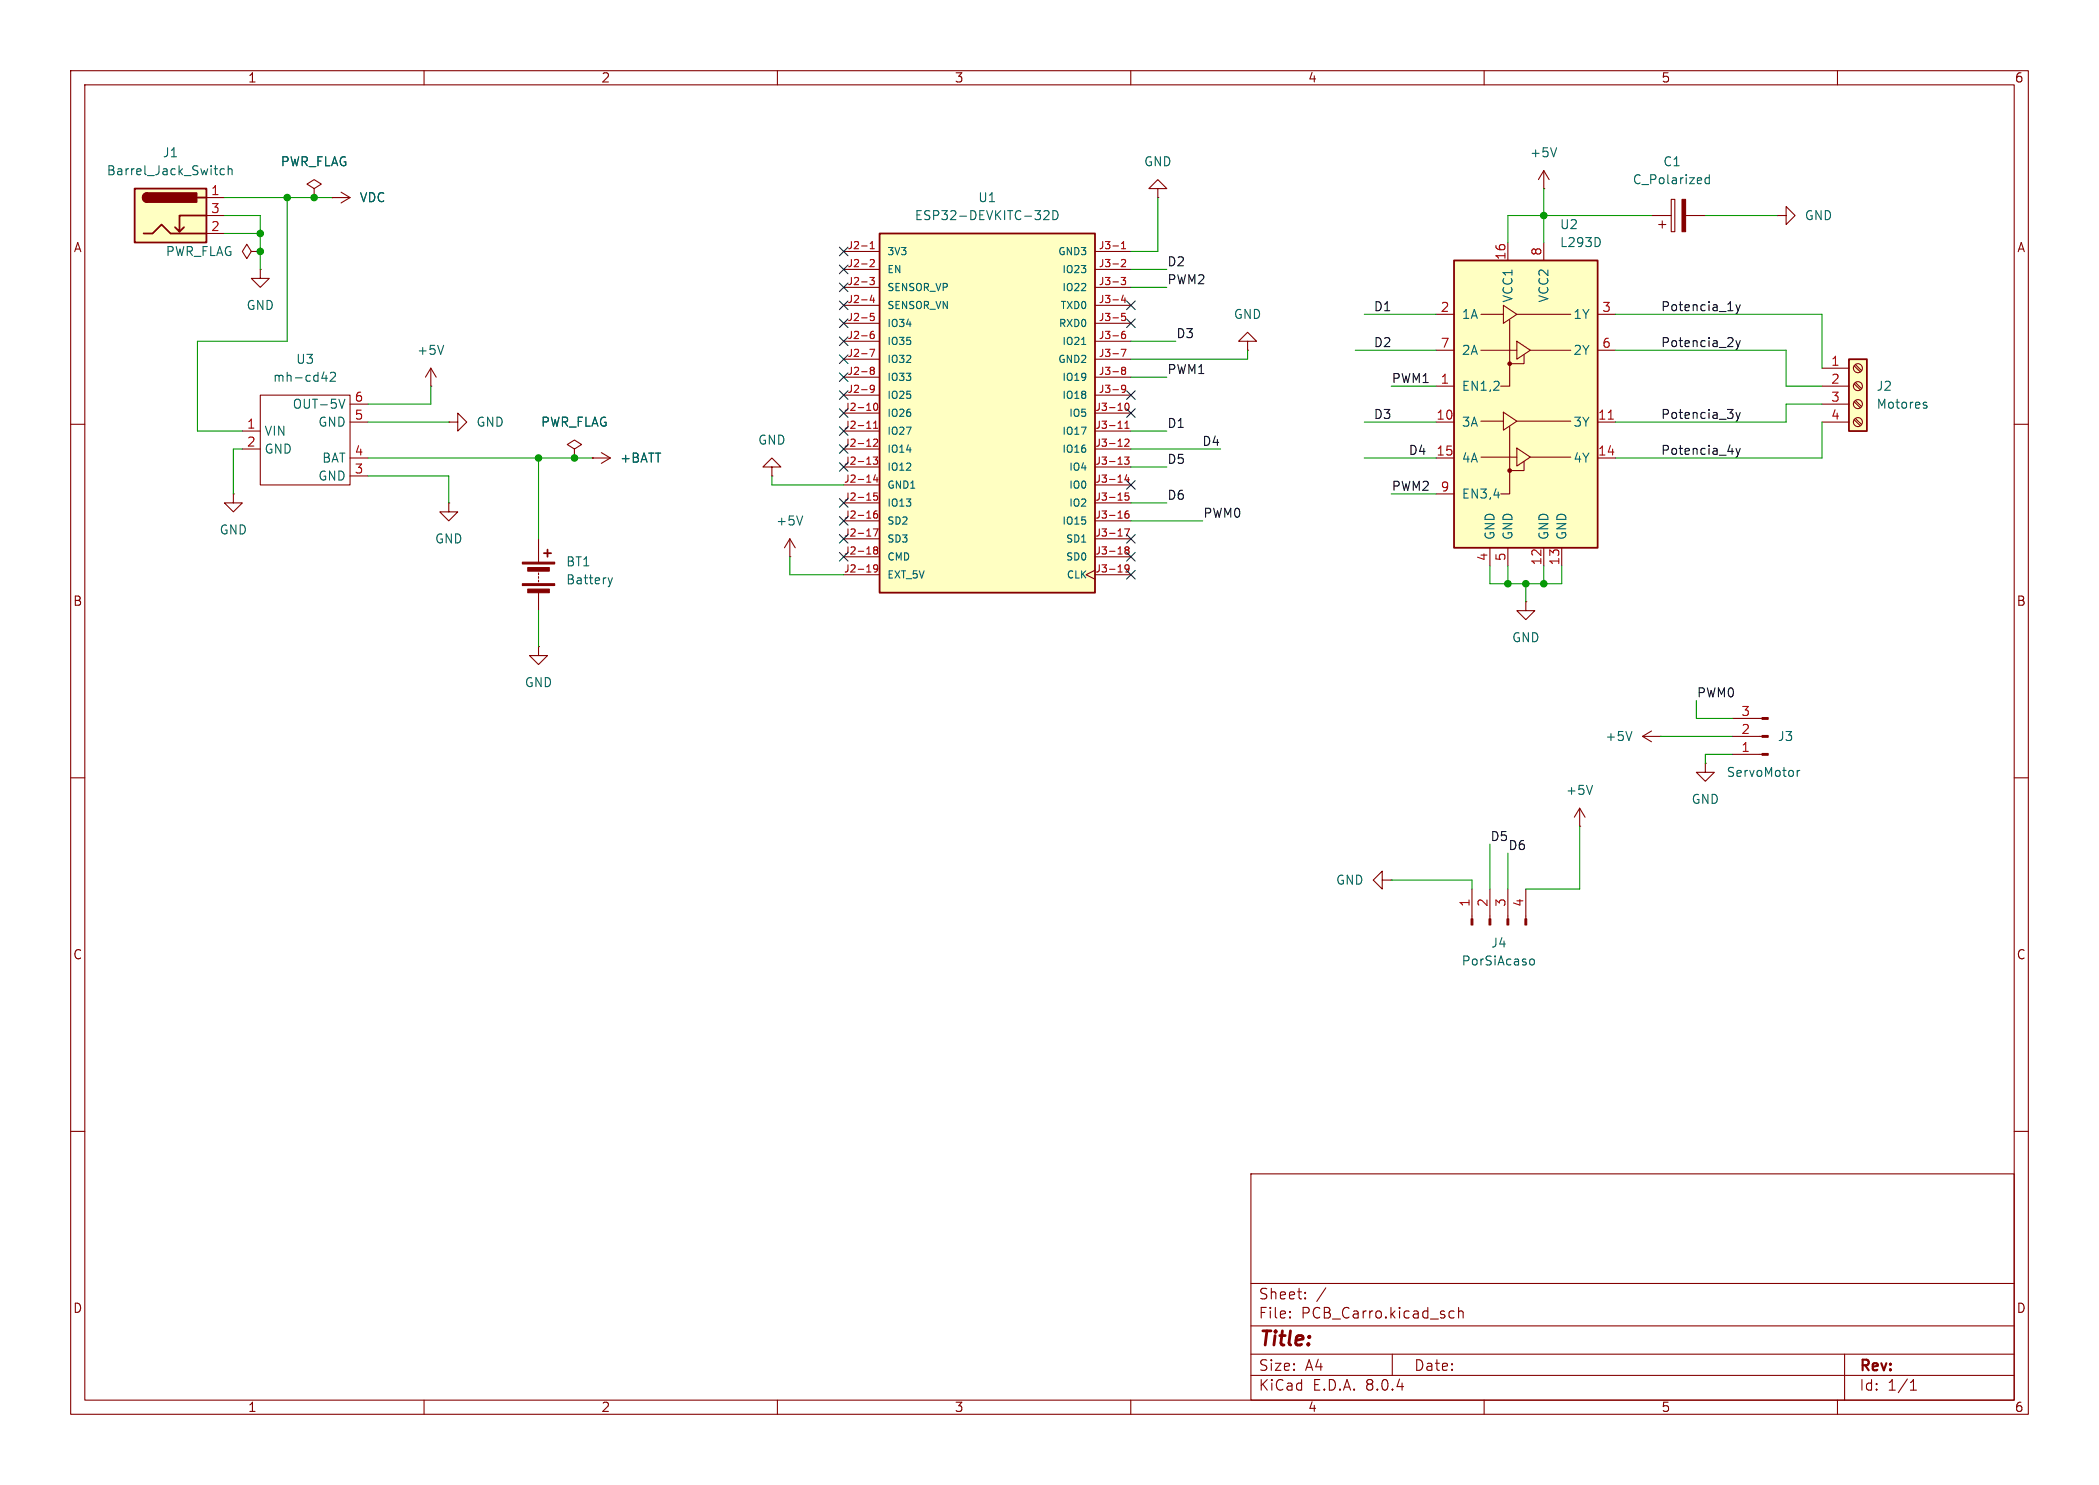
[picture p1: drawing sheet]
<svg xmlns="http://www.w3.org/2000/svg" width="297mm" height="210mm" viewBox="0 0 297 210" stroke-linecap="round" stroke-linejoin="round" font-family="sans-serif">
<g fill="none" stroke="#840000" stroke-width=".15">
<path d="M10 10h277v190h-277zM12 12h273v186h-273zM60 10v2M110 10v2M160 10v2M210 10v2M260 10v2M35.6 35.6l-.7-1.1-.6 1.1 .6 1 .7-1h1.2M36.8 35.6h.1M44.4 26.7l1.1-.7-1.1-.6-1 .6 1 .7v1.2M44.4 27.9h.1M10 60h2"/>
<path d="M285 60h2M10 110h2M241.3 108v1.2h1.3l-1.3 1.3-1.3-1.3h1.3M241.3 108h.1M285 110h2M10 160h2M285 160h2M177 166h108v32h-108zM60 198v2M110 198v2M160 198v2M177 194.5h108"/>
<path d="M177 191.5h108M177 187.5h108M177 181.5h108M182.5 186.3h.1l-.1 .1M182.5 186.3v.1M182.5 185.5v.1M182.5 185.5h.1l-.1 .1M184.7 183.6v.1M184.7 183.6h-.1l.1 .1M184.7 182.8v.1M184.7 182.8h-.1l.1 .1M187.6 182.1l-1.3 2"/>
<path d="M197 191.5v3M205.2 186.3l.1 .1 .4-.1M205.2 185.5l.1-.1 .4 .1M206.4 185.5a.37 .37 0 0 1 .6 .1v.8M206.4 184.9v1.5M210 198v2M260 198v2M261 191.5v6.5M270.3 196.6h.9M270.3 195.5l.4-.4v1.5"/>
</g>
<path d="M19 26.7h10.2v7.6h-10.2z" fill="#ffffc2"/>
<path d="M19 26.7h10.2v7.6h-10.2zM20.3 33h1.3l1.3-1.2 1.2 1.2h5.1M20.8 27.3a.64 .64 0 0 0-.6 .6 .64 .64 0 0 0 .6 .7M26 32.1l-.6 .7M27.9 27.9h1.3M29.2 30.5h-3.8v2.3l-.6-.7" fill="none" stroke="#840000" stroke-width=".25"/>
<g fill="#840000" stroke="#840000" stroke-width=".25">
<path d="M20.4 27.5l.4-.2v1.3a.63 .63 0 0 1-.6-.4 .63 .63 0 0 1 .2-.7z"/>
<path d="M20.8 27.3h7v1.3h-7z"/>
</g>
<g fill="none" stroke="#840000" stroke-width=".15">
<path d="M29.2 27.9h2.5M29.2 33h2.5M29.2 30.5h2.5M36.8 38.1v1.3h1.3l-1.3 1.2-1.2-1.2h1.2M36.8 38.1h.1M36.8 55.9h12.7v12.7h-12.7zM49.5 59.7h2.6M49.5 57.2h2.6M176.5 48.3h1.3l-1.3-1.3-1.2 1.3h1.2v1.2M176.5 49.5h.1M34.3 61h2.5M34.3 63.5h2.5"/>
<path d="M49.5 67.3h2.6M49.5 64.8h2.6M83.8 64.8h.1M83.8 64.8h2.6M85.1 64l1.3 .8M86.4 64.8l-1.3 .7M223.5 116.8h.1M223.5 114.3l-.7 1.3M223.5 114.3v2.5M223.5 114.3l.8 1.3M245.1 101.6h4.2M245.1 104.1h4.2"/>
<path d="M245.1 106.7h4.2M208.3 125.7v4.2M210.8 125.7v4.2M213.4 125.7v4.2M215.9 125.7v4.2"/>
</g>
<path d="M31.7 23.9h-.3l-.3 .2v.4l.2 .1h.4M32.3 24l.2-.1h.3v.8M32.3 23.4v1.3M45.5 53.5h.8M46.1 53.1v.8M46.7 52.8l.2-.2h.3l.2 .2 .1 .2-.1 .2-.7 .7h.8M48.8 56.5l-.4 1.2M225.3 111.1l-.4 1.2M254.3 109v.8M254.7 109h-.3l-.1 .2M216.5 135.7l.4-.1 .2 .3v.3l-.1 .2-.3 .1-.2-.2" fill="none" stroke="#006464" stroke-width=".15"/>
<g fill="#840000" stroke="#840000" stroke-width=".15">
<path d="M215.8 129.9h.2v.9h-.2z"/>
<path d="M213.2 129.9h.3v.9h-.3z"/>
<path d="M210.7 129.9h.2v.9h-.2z"/>
<path d="M208.2 129.9h.2v.9h-.2z"/>
<path d="M249.3 101.5h.9v.2h-.9z"/>
<path d="M249.3 104h.9v.3h-.9z"/>
<path d="M249.3 106.6h.9v.2h-.9z"/>
</g>
<path d="M124.5 33h30.4v50.8h-30.4z" fill="#ffffc2"/>
<path d="M124.5 33h30.4v50.8h-30.4zM77 78.2h1M77.5 77.7v1" fill="none" stroke="#840000" stroke-width=".25"/>
<g fill="none" stroke="#840000" stroke-width=".15">
<path d="M47 27.9h.1M47 27.9h2.5M48.3 27.2l1.2 .7M49.5 27.9l-1.2 .8M119.4 35.6h5.1M119.4 38.1h5.1M154.9 35.6h5.1M154.9 38.1h5.1M218.4 26.7h.1M218.4 24.1l-.7 1.3M218.4 24.1v2.6M218.4 24.1l.8 1.3"/>
<path d="M233.7 30.5h2.8M234.7 31.8h1M235.2 31.2v1.1M236.5 28.2h.5v4.6h-.5zM238.5 30.5h2.8M251.5 30.5h1.2v-1.3l1.3 1.3-1.3 1.3v-1.3M251.5 30.5h.1M61 54.6h.1M61 52.1l-.8 1.2M61 52.1v2.5M61 52.1l.7 1.2M119.4 58.4h5.1"/>
<path d="M119.4 40.6h5.1M119.4 43.2h5.1M119.4 45.7h5.1M119.4 48.3h5.1M119.4 50.8h5.1M119.4 53.3h5.1M119.4 55.9h5.1M154.9 58.4h5.1M154.9 40.6h5.1M154.9 43.2h5.1M154.9 45.7h5.1M154.9 48.3h5.1"/>
<path d="M154.9 50.8h5.1M154.9 53.3h5.1M154.9 55.9h5.1M33 69.9v1.2h1.3l-1.3 1.3-1.3-1.3h1.3M33 69.9h.1M76.2 76.2v3.3M81.3 63.5l1-.6-1-.7-1 .7 1 .6v1.3M81.3 64.8h.1M111.8 78.7h.1M111.8 76.2l-.8 1.3M111.8 76.2v2.5M111.8 76.2l.7 1.3"/>
<path d="M119.4 61h5.1M119.4 63.5h5.1M119.4 66h5.1M119.4 68.6h5.1M119.4 71.1h5.1M119.4 73.7h5.1M119.4 76.2h5.1M119.4 78.7h5.1M154.9 61h5.1M154.9 63.5h5.1M154.9 66h5.1M154.9 68.6h5.1"/>
<path d="M154.9 71.1h5.1M154.9 73.7h5.1M154.9 76.2h5.1M154.9 78.7h5.1M76.2 91.4v1.3h1.3l-1.3 1.3-1.3-1.3h1.3M76.2 91.4h.1M76.2 81v.3M76.2 81.5v.3M76.2 82v.3M76.2 83.8v2.6M119.4 81.3h5.1M154.9 80.6l-1.2 .7 1.2 .6"/>
<path d="M154.9 81.3h5.1M232.4 104.1l1.3 .8M232.4 104.1h2.5M233.7 103.4l-1.3 .7M234.9 104.1h.1M195.6 124.5v-1.3l-1.3 1.3 1.3 1.2v-1.2h1.2M196.8 124.5h.1"/>
</g>
<g fill="none" stroke="#a90000" stroke-width=".15">
<path d="M123.1 39.2h.6l-.3 .4 .3 .1v.5l-.2 .1-.4-.1M123.1 35.2h.6M123.1 34.4l.3-.2v1M123.1 36.8l.4-.1 .2 .3-.6 .7h.6M158.6 39.2h.7l-.4 .4 .3 .1v.5l-.1 .1-.5-.1M158.7 35.2h.6M158.7 36.8l.4-.1 .2 .3-.7 .7h.7M158.7 34.4l.3-.2v1M123.1 49.4h.7l-.5 1M123.3 52.4l-.2-.2 .2-.3 .3 .1 .1 .1-.2 .3M123.3 52.4l-.2 .2 .1 .3 .1 .1 .3-.1 .1-.1v-.3l-.2-.1M123.3 52.4h.2"/>
<path d="M123.4 41.7l-.3 .8h.7M123.6 42.1v.7M123.6 59.8l.3-.2v1M123.6 46.9h-.3a.68 .68 0 0 0 0 1l.4-.1v-.4l-.2-.2-.3 .1-.1 .1M123.7 44.3h-.5l-.1 .5 .2-.1 .3 .1 .1 .1v.3l-.2 .1-.4-.1M123.7 54.9l-.2 .2h-.3l-.1-.2 .1-.4h.3l.2 .1a.67 .67 0 0 1-.3 .9h-.2M123.8 57.1l.1-.1a.54 .54 0 0 1 .3 .5 .54 .54 0 0 1-.3 .5 .68 .68 0 0 1-.1-.9zM158.6 49.4h.7l-.4 1M158.9 52.4l-.2-.2 .2-.3 .3 .1 .1 .1-.2 .3M158.9 52.4h.2M158.9 52.4l-.2 .2v.3l.2 .1 .3-.1 .1-.1-.1-.3-.1-.1M158.9 41.7l-.2 .8h.6"/>
<path d="M159.2 46.9h-.3a.68 .68 0 0 0 0 1l.3-.1 .1-.4-.2-.2-.3 .1-.1 .1M159.2 42.1v.7M159.2 59.8l.3-.2v1M159.2 44.3h-.5v.5l.1-.1 .4 .1 .1 .1-.1 .3-.1 .1-.4-.1M159.3 54.9l-.2 .2h-.3l-.1-.2 .1-.4h.3l.1 .1a.67 .67 0 0 1-.2 .9h-.2M159.3 57.1l.1-.1a.54 .54 0 0 1 .4 .5 .54 .54 0 0 1-.4 .5 .68 .68 0 0 1-.1-.9zM122.6 60.6h.6M123.6 64.6h.6l-.3 .4 .2 .1v.5l-.1 .1-.4-.1M123.6 74.8h.6l-.4 1M123.6 62.2l.4-.1 .2 .3-.6 .7h.6M123.6 60.6h.6M123.8 77.8l-.2-.2 .2-.3 .3 .1 .1 .1-.2 .3"/>
<path d="M123.8 77.8l-.2 .2 .1 .3 .1 .1 .3-.1 .1-.1-.1-.3-.1-.1M123.8 77.8h.2M123.9 67.1l-.3 .8h.6M124.1 72.3h-.3a.68 .68 0 0 0 0 1l.3-.1 .1-.4-.2-.2-.3 .1-.1 .1M124.1 67.5v.7M124.1 69.7h-.4l-.1 .5 .2-.1 .3 .1 .1 .1-.1 .3-.1 .1-.4-.1M158.2 60.6h.6M159.1 64.6h.7l-.4 .4 .3 .1v.5l-.1 .1-.5-.1M159.1 74.8h.7l-.4 1M159.2 60.6h.6M159.2 62.2l.4-.1 .2 .3-.7 .7h.7M159.4 77.8l-.2-.2 .2-.3 .3 .1 .1 .1-.2 .3"/>
<path d="M159.4 77.8h.2M159.4 77.8l-.2 .2v.3l.2 .1 .3-.1 .1-.1-.1-.3-.1-.1M159.4 67.1l-.2 .8h.6M159.7 72.3h-.3a.68 .68 0 0 0 0 1l.3-.1 .1-.4-.2-.2-.3 .1-.1 .1M159.7 67.5v.7M159.7 69.7h-.5v.5l.1-.1 .4 .1 .1 .1-.1 .3-.1 .1-.4-.1M124.2 80.3l-.2 .2h-.3l-.1-.2 .1-.4h.3l.1 .1a.67 .67 0 0 1-.2 .9h-.2M159.8 80.3l-.2 .2h-.3l-.1-.2 .1-.4h.3l.1 .1a.67 .67 0 0 1-.2 .9h-.2"/>
</g>
<path d="M147.7 29.9l.2-.1h.3l.2 .1v.3v.1l-.7 .8h.7M149 29.8a.64 .64 0 0 1 .7 .6 .64 .64 0 0 1-.7 .7zM220.3 20.9l-.5 1.3M241.9 24.7v1.3M241.9 25.2l-.4-.1-.2 .3v.3l.1 .2h.5M62.8 48.8l-.4 1.3M153 48.7h.6M113.6 73l-.4 1.2M86 81.7l.4 .9M86.4 82.6l-.2 .3M86.7 81.7l-.3 .9M230.9 103.4l-.4 1.3" fill="none" stroke="#006464" stroke-width=".15"/>
<g fill="#840000" stroke="#840000" stroke-width=".15">
<path d="M238 28.2h.5v4.6h-.5z"/>
<path d="M73.9 82.6h4.6v.2h-4.6z"/>
<path d="M73.9 79.5h4.6v.3h-4.6z"/>
<path d="M74.7 83.3h3v.5h-3z"/>
<path d="M74.7 80.3h3v.5h-3z"/>
</g>
<path d="M205.7 36.8h20.4v40.7h-20.4z" fill="#ffffc2"/>
<path d="M205.7 36.8h20.4v40.7h-20.4z" fill="none" stroke="#840000" stroke-width=".25"/>
<g fill="#840000" stroke="#840000" stroke-width=".15">
<circle cx="213.6" cy="66.5" r=".25"/>
<circle cx="213.6" cy="51.4" r=".25"/>
</g>
<g fill="none" stroke="#840000" stroke-width=".15">
<path d="M213.4 34.3v2.5M218.4 34.3v2.5M63.5 59.7h1.3v-1.3l1.2 1.3-1.2 1.3v-1.3M63.5 59.7h.1M203.2 49.5h2.5M203.2 44.5h2.5M203.2 54.6h2.5M203.2 59.7h2.5M209.5 59.6h3.2M209.5 49.5h5.1M209.5 44.5h3.2M212.7 58.3l1.9 1.3-1.9 1.2z"/>
<path d="M212.7 43.2l1.9 1.3-1.9 1.2zM213.6 45.2v9.4h-1.3M214.6 48.3l1.9 1.2-1.9 1.3zM214.6 59.6h7.6M214.6 44.5h7.6M215.6 50.2v1.2h-2M216.5 49.5h5.7M226.1 49.5h2.5M226.1 44.5h2.5M226.1 59.7h2.5M203.2 64.8h2.5M203.2 69.9h2.5"/>
<path d="M209.5 64.6h5.1M210.8 77.5v2.5M213.4 77.5v2.5M213.6 60.3v9.6h-1.3M214.6 63.4l1.9 1.2-1.9 1.3zM215.6 65.3v1.2h-2M216.5 64.6h5.7M218.4 77.5v2.5M221 77.5v2.5M226.1 64.8h2.5"/>
</g>
<path d="M227.6 59.3h.7" fill="none" stroke="#a90000" stroke-width=".15"/>
<path d="M226.4 33.9v.7" fill="none" stroke="#006464" stroke-width=".15"/>
<path d="M261.6 50.8h2.6v10.2h-2.6z" fill="#ffffc2"/>
<path d="M261.6 50.8h2.6v10.2h-2.6z" fill="none" stroke="#840000" stroke-width=".25"/>
<g fill="none" stroke="#840000" stroke-width=".15">
<path d="M44.4 27.9h.1M47 27.9h.1M163.8 26.7h1.3l-1.3-1.3-1.2 1.3h1.2v1.2M163.8 27.9h.1M257.8 52.1h3.8M257.8 54.6h3.8M257.8 57.2h3.8M257.8 59.7h3.8M262.4 59.4l.8 .8M262.4 56.8l.8 .9M262.4 54.3l.8 .8M262.4 51.7l.8 .9"/>
<path d="M262.5 59.2l.9 .8M262.5 56.6l.9 .9M262.5 54.1l.9 .8M262.5 51.6l.9 .8M63.5 71.1v1.3h1.3l-1.3 1.3-1.3-1.3h1.3M63.5 71.1h.1M81.3 64.8h.1M83.8 64.8h.1M109.2 66h1.3l-1.3-1.2-1.3 1.2h1.3v1.3M109.2 67.3h.1M215.9 85.1v1.3h1.3l-1.3 1.2-1.3-1.2h1.3M215.9 85.1h.1"/>
<circle cx="262.9" cy="54.6" r=".63"/>
<circle cx="262.9" cy="59.7" r=".63"/>
<circle cx="262.9" cy="52.1" r=".63"/>
<circle cx="262.9" cy="57.1" r=".63"/>
</g>
<path d="M272.3 57.3l.3 .1 .1 .1-.2 .2h-.2M272.3 56.9h.3" fill="none" stroke="#006464" stroke-width=".15"/>
<path d="M245.6 43.1l.3 .8M245.6 48.2l.3 .8M245.6 58.3l.3 .9M245.9 43.9l-.1 .3-.2 .2M245.9 49l-.1 .3-.2 .1M245.9 59.2l-.1 .3-.2 .1M246.2 43.1l-.3 .8M246.2 48.2l-.3 .8M246.2 58.3l-.3 .9M245.6 63.4l.3 .9M245.9 64.3l-.1 .3-.2 .1M246.2 63.4l-.3 .9" fill="none" stroke="#0f0f0f" stroke-width=".15"/>
<g fill="none" stroke="#009600" stroke-width=".15">
<path d="M31.7 30.5h5.1v7.6M31.7 33h5.1M31.7 27.9h15.3M40.6 27.9v20.4h-12.7v12.7h6.4M160 38.1h5.1M163.8 27.9v7.7h-3.8M218.4 26.7v7.6M233.7 30.5h-20.3v3.8M241.3 30.5h10.2M52.1 59.7h11.4M61 54.6v2.6h-8.9M160 53.3h5.1"/>
<path d="M160 48.3h6.4M160 40.6h5.1M176.5 49.5v1.3h-16.5M191.8 49.5h11.4M193 59.7h10.2M193 44.5h10.2M196.8 54.6h6.4M228.6 49.5h24.1v5.1h5.1M228.6 44.5h29.2v7.6M257.8 59.7v5.1h-29.2M257.8 57.2h-5.1v2.5h-24.1M34.3 63.5h-1.3v6.4"/>
<path d="M52.1 67.3h11.4v3.8M52.1 64.8h31.7M76.2 64.8v11.4M109.2 67.3v1.3h10.2M111.8 78.7v2.6h7.6M160 73.7h10.2M160 61h5.1M160 63.5h12.7M160 71.1h5.1M160 66h5.1M193 64.8h10.2M196.8 69.9h6.4"/>
<path d="M76.2 86.4v5M210.8 80v2.6h10.2v-2.6M213.4 80v2.6M215.9 82.6v2.5M218.4 80v2.6M240 99.1v2.5h5.1M210.8 119.4v6.3M223.5 116.8v8.9h-7.6M234.9 104.1h10.2M245.1 106.7h-3.8v1.3M196.8 124.5h11.5v1.2M213.4 120.7v5"/>
</g>
<g fill="none" stroke="#000084" stroke-width=".15">
<path d="M118.8 35l1.2 1.2M118.8 37.5l1.2 1.2M120 35l-1.2 1.2M120 37.5l-1.2 1.2M118.8 55.3l1.2 1.2M118.8 47.7l1.2 1.2M118.8 57.8l1.2 1.2M118.8 42.6l1.2 1.2M118.8 40l1.2 1.2M118.8 45.1l1.2 1.2M118.8 50.2l1.2 1.2M118.8 52.7l1.2 1.2"/>
<path d="M120 55.3l-1.2 1.2M120 47.7l-1.2 1.2M120 57.8l-1.2 1.2M120 42.6l-1.2 1.2M120 40l-1.2 1.2M120 45.1l-1.2 1.2M120 50.2l-1.2 1.2M120 52.7l-1.2 1.2M159.4 55.3l1.2 1.2M159.4 57.8l1.2 1.2M159.4 42.6l1.2 1.2M159.4 45.1l1.2 1.2"/>
<path d="M160.6 55.3l-1.2 1.2M160.6 57.8l-1.2 1.2M160.6 42.6l-1.2 1.2M160.6 45.1l-1.2 1.2M118.8 62.9l1.2 1.2M118.8 75.6l1.2 1.2M118.8 78.1l1.2 1.2M118.8 70.5l1.2 1.2M118.8 73.1l1.2 1.2M118.8 65.4l1.2 1.2M118.8 60.4l1.2 1.2M120 62.9l-1.2 1.2"/>
<path d="M120 75.6l-1.2 1.2M120 78.1l-1.2 1.2M120 70.5l-1.2 1.2M120 73.1l-1.2 1.2M120 65.4l-1.2 1.2M120 60.4l-1.2 1.2M159.4 78.1l1.2 1.2M159.4 75.6l1.2 1.2M159.4 68l1.2 1.2M160.6 78.1l-1.2 1.2M160.6 75.6l-1.2 1.2M160.6 68l-1.2 1.2"/>
<path d="M159.4 80.7l1.2 1.2M160.6 80.7l-1.2 1.2"/>
</g>
<g fill="#009600" stroke="#009600" stroke-width=".15">
<circle cx="36.8" cy="33" r=".46"/>
<circle cx="36.8" cy="35.6" r=".46"/>
<circle cx="40.6" cy="27.9" r=".46"/>
<circle cx="44.4" cy="27.9" r=".46"/>
<circle cx="218.4" cy="82.6" r=".46"/>
<circle cx="215.9" cy="82.6" r=".46"/>
<circle cx="213.4" cy="82.6" r=".46"/>
<circle cx="76.2" cy="64.8" r=".46"/>
<circle cx="81.3" cy="64.8" r=".46"/>
<circle cx="218.4" cy="30.5" r=".46"/>
</g>
<text font-size="2.8" fill="#840000" x="178" y="190.9">Title:</text>
<g font-size="2.1" fill="#840000">
<text x="178" y="184">Sheet:</text>
<text x="178" y="186.7">File:</text>
<text x="184.1" y="186.7">PCB_Carro.kicad_sch</text>
<text x="178" y="196.9">KiCad</text>
<text x="178" y="194.1">Size:</text>
<text x="184.7" y="194.1">A4</text>
<text x="185.7" y="196.9">E.D.A.</text>
<text x="193.3" y="196.9">8.0.4</text>
<text x="200" y="194.1">Date:</text>
<text x="263" y="194.3">Rev:</text>
<text x="263" y="196.9">Id:</text>
<text x="267.1" y="196.9">1/1</text>
</g>
<g font-size="1.8" fill="#840000">
<text x="35" y="11.9">1</text>
<text x="85" y="11.9">2</text>
<text x="135" y="11.9">3</text>
<text x="185" y="11.9">4</text>
<text x="235" y="11.9">5</text>
<text x="285" y="11.9">6</text>
<text x="10.3" y="35.9">A</text>
<text x="285.3" y="35.9">A</text>
<text x="10.3" y="85.9">B</text>
<text x="285.3" y="85.9">B</text>
<text x="10.3" y="135.9">C</text>
<text x="285.3" y="135.9">C</text>
<text x="10.3" y="185.9">D</text>
<text x="285.3" y="185.9">D</text>
<text x="35" y="199.9">1</text>
<text x="85" y="199.9">2</text>
<text x="135" y="199.9">3</text>
<text x="185" y="199.9">4</text>
<text x="235" y="199.9">5</text>
<text x="285" y="199.9">6</text>
</g>
<g font-size="1.8" fill="#006464">
<text x="22.9" y="22.5">J1</text>
<text x="39.6" y="23.7">PWR_FLAG</text>
<text x="161.8" y="23.7">GND</text>
<text x="216.4" y="22.5">+5V</text>
<text x="235.3" y="23.7">C1</text>
<text x="15" y="25">Barrel_Jack_Switch</text>
<text x="50.8" y="28.8">VDC</text>
<text x="138.3" y="28.8">U1</text>
<text x="230.9" y="26.3">C_Polarized</text>
<text x="129.3" y="31.3">ESP32-DEVKITC-32D</text>
<text x="220.6" y="32.6">U2</text>
<text x="220.6" y="35.2">L293D</text>
<text x="255.3" y="31.3">GND</text>
<text x="23.4" y="36.4">PWR_FLAG</text>
<text x="34.8" y="44">GND</text>
<text x="174.5" y="45.3">GND</text>
<text x="206.8" y="45.3">1A</text>
<text x="214.2" y="42.9" transform="rotate(-90 214.2 42.9)">VCC1</text>
<text x="219.3" y="42.9" transform="rotate(-90 219.3 42.9)">VCC2</text>
<text x="222.5" y="45.3">1Y</text>
<text x="41.8" y="51.7">U3</text>
<text x="58.9" y="50.4">+5V</text>
<text x="206.8" y="50.4">2A</text>
<text x="222.5" y="50.4">2Y</text>
<text x="38.5" y="54.2">mh-cd42</text>
<text x="41.3" y="58">OUT-5V</text>
<text x="206.8" y="55.5">EN1,2</text>
<text x="265.4" y="55.5">J2</text>
<text x="265.4" y="58">Motores</text>
<text x="37.3" y="61.8">VIN</text>
<text x="37.3" y="64.4">GND</text>
<text x="44.9" y="60.6">GND</text>
<text x="45.5" y="65.6">BAT</text>
<text x="67.3" y="60.6">GND</text>
<text x="76.5" y="60.6">PWR_FLAG</text>
<text x="87.6" y="65.6">+BATT</text>
<text x="107.2" y="63.1">GND</text>
<text x="206.8" y="60.6">3A</text>
<text x="206.8" y="65.6">4A</text>
<text x="222.5" y="60.6">3Y</text>
<text x="222.5" y="65.6">4Y</text>
<text x="44.9" y="68.2">GND</text>
<text x="206.8" y="70.7">EN3,4</text>
<text x="31" y="75.8">GND</text>
<text x="61.5" y="77.1">GND</text>
<text x="109.7" y="74.5">+5V</text>
<text x="211.7" y="76.5" transform="rotate(-90 211.7 76.5)">GND</text>
<text x="214.2" y="76.5" transform="rotate(-90 214.2 76.5)">GND</text>
<text x="219.3" y="76.5" transform="rotate(-90 219.3 76.5)">GND</text>
<text x="221.8" y="76.5" transform="rotate(-90 221.8 76.5)">GND</text>
<text x="80" y="80.3">BT1</text>
<text x="80" y="82.8">Battery</text>
<text x="213.9" y="91">GND</text>
<text x="74.2" y="97.4">GND</text>
<text x="227.1" y="105">+5V</text>
<text x="251.5" y="105">J3</text>
<text x="221.5" y="112.6">+5V</text>
<text x="239.3" y="113.9">GND</text>
<text x="244.2" y="110.1">ServoMotor</text>
<text x="189" y="125.3">GND</text>
<text x="206.7" y="136.8">PorSiAcaso</text>
<text x="210.9" y="134.2">J4</text>
</g>
<g font-size="1.8" fill="#a90000">
<text x="29.8" y="27.7">1</text>
<text x="29.8" y="32.8">2</text>
<text x="29.8" y="30.2">3</text>
<text x="213.1" y="36.9" transform="rotate(-90 213.1 36.9)">16</text>
<text x="218.2" y="36.3" transform="rotate(-90 218.2 36.3)">8</text>
<text x="203.8" y="44.2">2</text>
<text x="226.6" y="44.2">3</text>
<text x="203.8" y="49.3">7</text>
<text x="226.6" y="49.3">6</text>
<text x="259" y="51.8">1</text>
<text x="50.1" y="59.4">5</text>
<text x="50.1" y="56.9">6</text>
<text x="203.2" y="59.4">10</text>
<text x="203.8" y="54.4">1</text>
<text x="226" y="59.4">11</text>
<text x="259" y="54.4">2</text>
<text x="259" y="56.9">3</text>
<text x="259" y="59.4">4</text>
<text x="34.9" y="60.7">1</text>
<text x="34.9" y="63.2">2</text>
<text x="50.1" y="64.5">4</text>
<text x="203.2" y="64.5">15</text>
<text x="226" y="64.5">14</text>
<text x="50.1" y="67.1">3</text>
<text x="203.8" y="69.6">9</text>
<text x="210.6" y="79.4" transform="rotate(-90 210.6 79.4)">4</text>
<text x="213.1" y="79.4" transform="rotate(-90 213.1 79.4)">5</text>
<text x="218.2" y="80.1" transform="rotate(-90 218.2 80.1)">12</text>
<text x="220.7" y="80.1" transform="rotate(-90 220.7 80.1)">13</text>
<text x="246.3" y="101.3">3</text>
<text x="246.3" y="106.4">1</text>
<text x="246.3" y="103.9">2</text>
<text x="208" y="128.3" transform="rotate(-90 208 128.3)">1</text>
<text x="210.6" y="128.3" transform="rotate(-90 210.6 128.3)">2</text>
<text x="213.1" y="128.3" transform="rotate(-90 213.1 128.3)">3</text>
<text x="215.6" y="128.3" transform="rotate(-90 215.6 128.3)">4</text>
</g>
<g font-size="1.8" fill="#0f0f0f">
<text x="165.1" y="40.3">PWM2</text>
<text x="165.1" y="37.8">D2</text>
<text x="166.4" y="47.9">D3</text>
<text x="194.3" y="44.1">D1</text>
<text x="234.9" y="44.1">Potencia_1y</text>
<text x="165.1" y="53">PWM1</text>
<text x="194.3" y="49.2">D2</text>
<text x="234.9" y="49.2">Potencia_2y</text>
<text x="194.3" y="59.3">D3</text>
<text x="196.8" y="54.3">PWM1</text>
<text x="234.9" y="59.3">Potencia_3y</text>
<text x="165.1" y="60.6">D1</text>
<text x="165.1" y="65.7">D5</text>
<text x="170" y="63.2">D4</text>
<text x="199.2" y="64.4">D4</text>
<text x="234.9" y="64.4">Potencia_4y</text>
<text x="165.1" y="70.8">D6</text>
<text x="196.8" y="69.5">PWM2</text>
<text x="170.2" y="73.3">PWM0</text>
<text x="240" y="98.7">PWM0</text>
<text x="210.8" y="119">D5</text>
<text x="213.4" y="120.3">D6</text>
</g>
<g font-size="1.4" fill="#a90000">
<text x="119.8" y="35.3">J2-1</text>
<text x="155.4" y="35.3">J3-1</text>
<text x="119.8" y="37.8">J2-2</text>
<text x="119.8" y="40.4">J2-3</text>
<text x="155.4" y="37.8">J3-2</text>
<text x="155.4" y="40.4">J3-3</text>
<text x="119.8" y="42.9">J2-4</text>
<text x="119.8" y="45.5">J2-5</text>
<text x="155.4" y="42.9">J3-4</text>
<text x="155.4" y="45.5">J3-5</text>
<text x="119.8" y="48">J2-6</text>
<text x="119.8" y="50.5">J2-7</text>
<text x="119.8" y="53.1">J2-8</text>
<text x="155.4" y="48">J3-6</text>
<text x="155.4" y="50.5">J3-7</text>
<text x="155.4" y="53.1">J3-8</text>
<text x="119.3" y="58.2">J2-10</text>
<text x="119.8" y="55.6">J2-9</text>
<text x="154.9" y="58.2">J3-10</text>
<text x="155.4" y="55.6">J3-9</text>
<text x="119.3" y="60.7">J2-11</text>
<text x="119.3" y="63.2">J2-12</text>
<text x="119.3" y="65.8">J2-13</text>
<text x="154.9" y="60.7">J3-11</text>
<text x="154.9" y="63.2">J3-12</text>
<text x="154.9" y="65.8">J3-13</text>
<text x="119.3" y="68.3">J2-14</text>
<text x="119.3" y="70.9">J2-15</text>
<text x="154.9" y="68.3">J3-14</text>
<text x="154.9" y="70.9">J3-15</text>
<text x="119.3" y="73.4">J2-16</text>
<text x="119.3" y="75.9">J2-17</text>
<text x="154.9" y="73.4">J3-16</text>
<text x="154.9" y="75.9">J3-17</text>
<text x="119.3" y="78.5">J2-18</text>
<text x="119.3" y="81">J2-19</text>
<text x="154.9" y="78.5">J3-18</text>
<text x="154.9" y="81">J3-19</text>
</g>
<g font-size="1.4" fill="#006464">
<text x="125.5" y="36.3">3V3</text>
<text x="125.5" y="38.8">EN</text>
<text x="125.5" y="41.4">SENSOR_VP</text>
<text x="149.6" y="36.3">GND3</text>
<text x="150.2" y="38.8">IO23</text>
<text x="150.2" y="41.4">IO22</text>
<text x="125.5" y="43.9">SENSOR_VN</text>
<text x="125.5" y="46.5">IO34</text>
<text x="149.7" y="46.5">RXD0</text>
<text x="149.9" y="43.9">TXD0</text>
<text x="125.5" y="49">IO35</text>
<text x="125.5" y="51.5">IO32</text>
<text x="149.6" y="51.5">GND2</text>
<text x="150.2" y="49">IO21</text>
<text x="125.5" y="59.2">IO26</text>
<text x="125.5" y="54.1">IO33</text>
<text x="125.5" y="56.6">IO25</text>
<text x="150.2" y="54.1">IO19</text>
<text x="150.2" y="56.6">IO18</text>
<text x="151.2" y="59.2">IO5</text>
<text x="125.5" y="61.7">IO27</text>
<text x="125.5" y="64.2">IO14</text>
<text x="150.2" y="61.7">IO17</text>
<text x="150.2" y="64.2">IO16</text>
<text x="125.5" y="66.8">IO12</text>
<text x="125.5" y="69.3">GND1</text>
<text x="125.5" y="71.9">IO13</text>
<text x="151.2" y="66.8">IO4</text>
<text x="151.2" y="69.3">IO0</text>
<text x="151.2" y="71.9">IO2</text>
<text x="125.5" y="74.4">SD2</text>
<text x="125.5" y="76.9">SD3</text>
<text x="150.2" y="74.4">IO15</text>
<text x="150.7" y="76.9">SD1</text>
<text x="125.5" y="79.5">CMD</text>
<text x="125.5" y="82">EXT_5V</text>
<text x="150.7" y="79.5">SD0</text>
<text x="150.8" y="82">CLK</text>
</g>
</svg>
